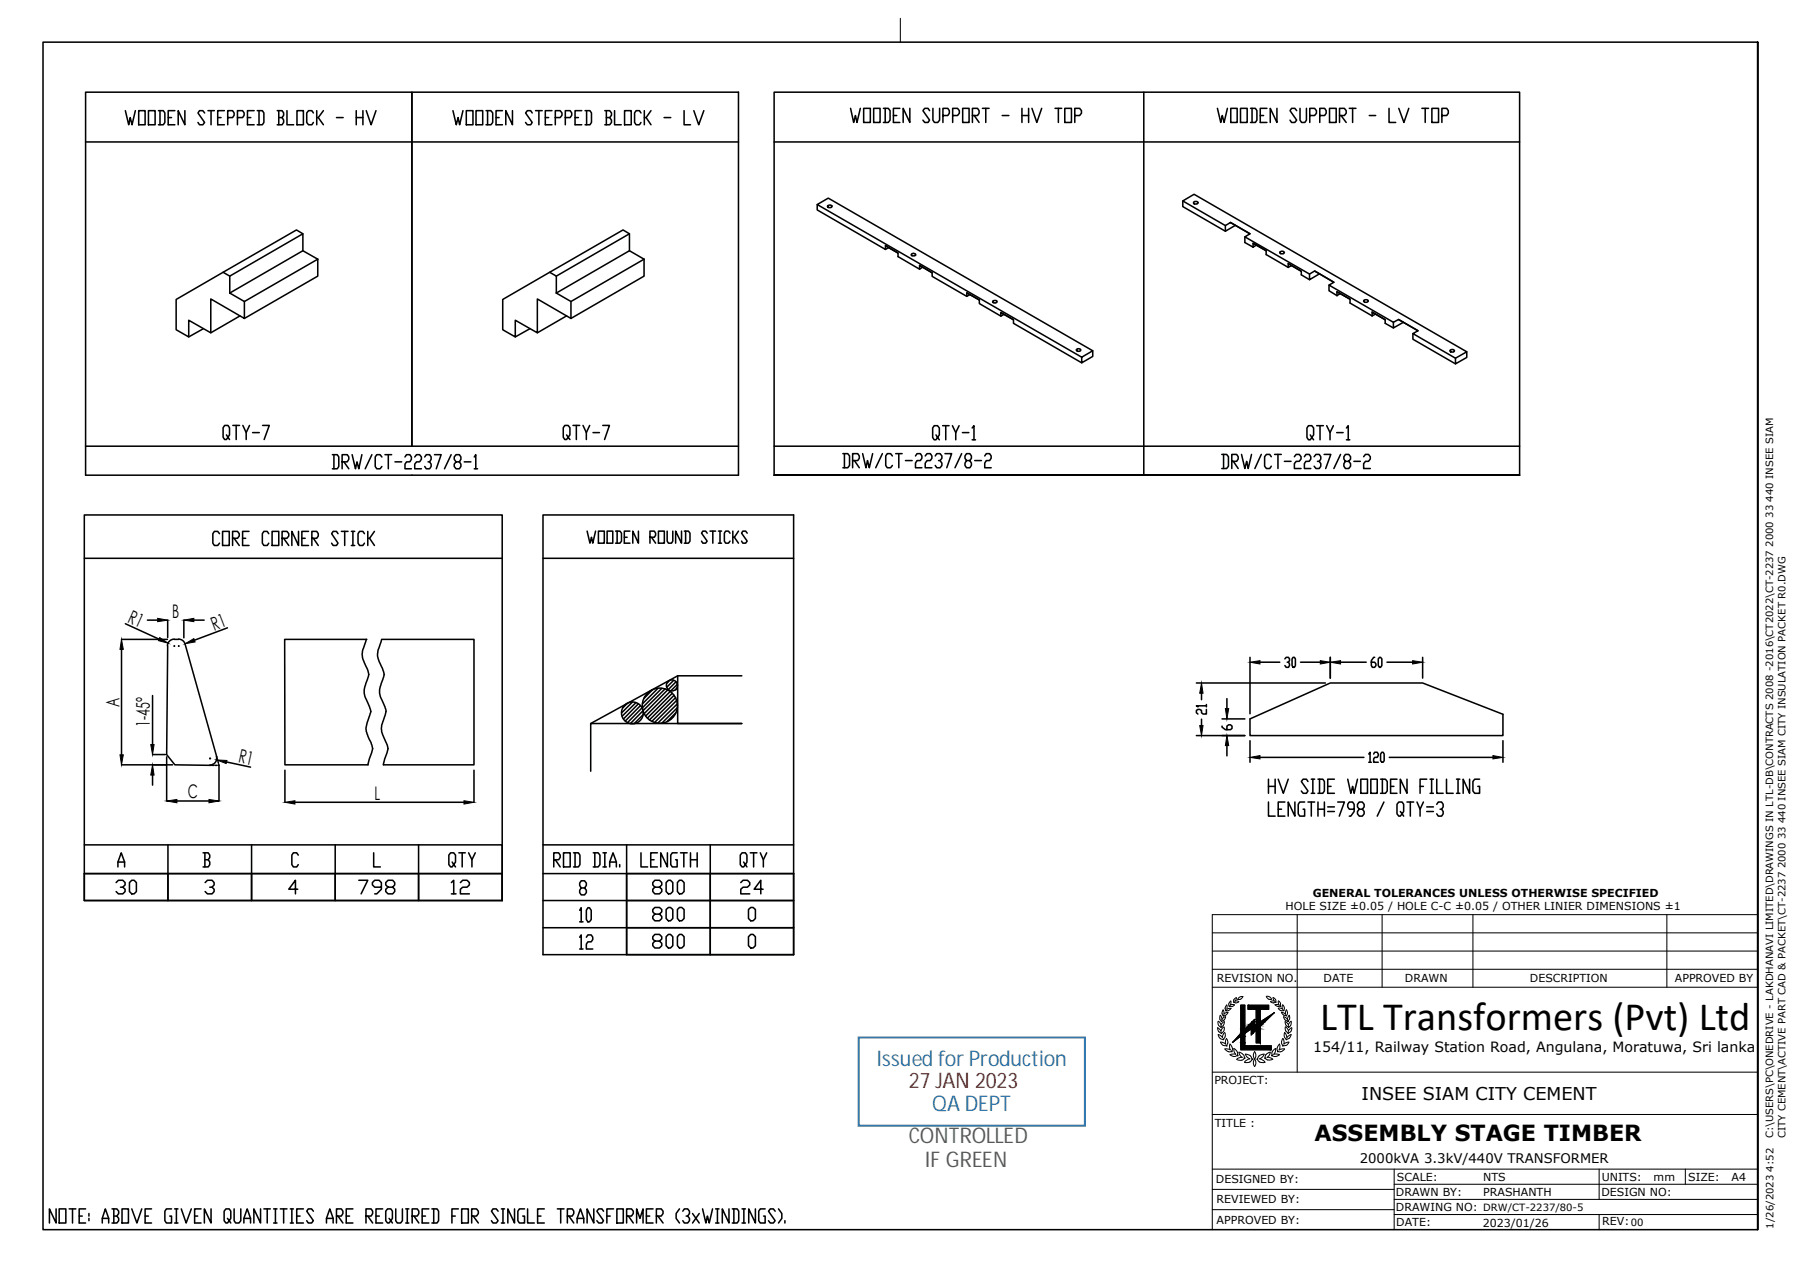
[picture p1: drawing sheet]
<svg xmlns="http://www.w3.org/2000/svg" width="297mm" height="210mm" viewBox="0 0 297 210" stroke-linecap="round" stroke-linejoin="round" font-family="sans-serif">
<!-- layer: 0 -->
<g fill="none" stroke="#000" stroke-width=".25">
<path d="M14.1 15.2h53.9v58.4v-58.4h53.9v63.2h-107.8zM20.7 18.3l.5 2.3 .3-1.2 .3 1.2 .5-2.3M22.9 18.3h1v2.3h-1zM24.5 18.3h1.1v2.3h-1.1zM26.1 18.3h.9l.2 .3v1.6l-.2 .4h-.9M26.4 18.3v2.3M27.8 19.4h.5M28.9 18.3h-1.1v2.3h1.1M30.5 18.3v2.3l-1.1-2.3v2.3M33.8 18.6l-.3-.3h-.6l-.2 .3 1.1 1.6-.3 .4h-.6l-.2-.4M34.3 18.3h1.1M34.8 18.3v2.3"/>
<path d="M35.9 19.4h.6M37 18.3h-1.1v2.3h1.1M37.6 19.4h.8l.2-.4v-.4l-.2-.3h-.8v2.3M39.2 19.4h.8l.3-.4v-.4l-.3-.3h-.8v2.3M40.8 19.4h.6M41.9 18.3h-1.1v2.3h1.1M42.4 18.3h.9l.2 .3v1.6l-.2 .4h-.9M42.7 18.3v2.3M45.7 18.3h.9l.2 .3v.4l-.2 .4M46 19.4h.6l.2 .4v.4l-.2 .4h-.9M46 18.3v2.3M47.4 18.3v2.3h1.1"/>
<path d="M49 18.3h1.1v2.3h-1.1zM51.7 18.6l-.2-.3h-.6l-.3 .3v1.6l.3 .4h.6l.2-.4M52.3 18.3v2.3M52.5 19.4l.9 1.2M53.4 18.3l-.9 1.1h-.2M55.5 19.4h1.1M58.8 19.4h1.1M58.8 18.3v2.3M59.9 18.3v2.3M60.4 18.3l.8 2.3 .8-2.3M74.7 18.3l.6 2.3 .3-1.2 .2 1.2 .6-2.3M76.9 18.3h1.1v2.3h-1.1z"/>
<path d="M78.6 18.3h1.1v2.3h-1.1zM80.2 18.3h.8l.3 .3v1.6l-.3 .4h-.8M80.5 18.3v2.3M81.9 19.4h.5M82.9 18.3h-1v2.3h1M84.6 18.3v2.3l-1.1-2.3v2.3M87.8 18.6l-.2-.3h-.6l-.3 .3 1.1 1.6-.2 .4h-.6l-.3-.4M88.4 18.3h1.1M88.9 18.3v2.3M90 19.4h.5M91.1 18.3h-1.1v2.3h1.1M91.6 19.4h.8l.3-.4v-.4l-.3-.3h-.8v2.3"/>
<path d="M93.3 19.4h.8l.2-.4v-.4l-.2-.3h-.8v2.3M94.9 19.4h.5M96 18.3h-1.1v2.3h1.1M96.5 18.3h.9l.2 .3v1.6l-.2 .4h-.9M96.8 18.3v2.3M99.8 18.3h.8l.3 .3v.4l-.3 .4M100.1 19.4h.5l.3 .4v.4l-.3 .4h-.8M100.1 18.3v2.3M101.4 18.3v2.3h1.1M103.1 18.3h1.1v2.3h-1.1zM105.8 18.6l-.3-.3h-.5l-.3 .3v1.6l.3 .4h.5l.3-.4M106.3 18.3v2.3"/>
<path d="M106.6 19.4l.8 1.2M107.4 18.3l-.8 1.1h-.3M109.6 19.4h1.1M112.9 18.3v2.3h1M114.5 18.3l.8 2.3 .8-2.3M140.4 17.9l.5 2.3 .3-1.1 .2 1.1 .6-2.3M142.5 17.9h1.1v2.3h-1.1zM144.2 17.9h1v2.3h-1zM145.8 17.9h.8l.3 .4v1.5l-.3 .4h-.8M146.1 17.9v2.3M147.4 19.1h.6M148.5 17.9h-1.1v2.3h1.1"/>
<path d="M150.1 17.9v2.3l-1.1-2.3v2.3M153.4 18.3l-.3-.4h-.5l-.3 .4 1.1 1.5-.3 .4h-.5l-.3-.4M154 17.9v1.9l.2 .4h.6l.3-.4v-1.9M155.6 19.1h.8l.3-.4v-.4l-.3-.4h-.8v2.3M157.2 19.1h.8l.3-.4v-.4l-.3-.4h-.8v2.3M158.9 17.9h1v2.3h-1zM160.5 19.1h.8l.3-.4v-.4l-.3-.4h-.8v2.3M160.8 19.1l.8 1.1M162.1 17.9h1.1M162.7 17.9v2.3M165.4 19.1h1.1M168.6 19.1h1.1"/>
<path d="M168.6 17.9v2.3M169.7 17.9v2.3M170.3 17.9l.8 2.3 .8-2.3M174.1 17.9h1.1M174.7 17.9v2.3M175.7 17.9h1.1v2.3h-1.1zM177.4 19.1h.8l.3-.4v-.4l-.3-.4h-.8v2.3M188.8 15.2v63.2M200.9 17.9l.6 2.3 .2-1.1 .3 1.1 .6-2.3M203.1 17.9h1.1v2.3h-1.1zM204.7 17.9h1.1v2.3h-1.1zM206.4 17.9h.8l.2 .4v1.5l-.2 .4h-.8"/>
<path d="M206.6 17.9v2.3M208 19.1h.5M209.1 17.9h-1.1v2.3h1.1M210.7 17.9v2.3l-1.1-2.3v2.3M214 18.3l-.3-.4h-.6l-.2 .4 1.1 1.5-.3 .4h-.6l-.2-.4M214.5 17.9v1.9l.3 .4h.5l.3-.4v-1.9M216.1 19.1h.8l.3-.4v-.4l-.3-.4h-.8v2.3M217.8 19.1h.8l.2-.4v-.4l-.2-.4h-.8v2.3M219.4 17.9h1.1v2.3h-1.1zM221.1 19.1h.8l.3-.4v-.4l-.3-.4h-.8v2.3M221.3 19.1l.9 1.1M222.7 17.9h1.1"/>
<path d="M223.2 17.9v2.3M226 19.1h1M229.2 17.9v2.3h1.1M230.8 17.9l.9 2.3 .8-2.3M234.6 17.9h1.1M235.2 17.9v2.3M236.3 17.9h1.1v2.3h-1.1zM237.9 19.1h.8l.3-.4v-.4l-.3-.4h-.8v2.3M14.1 23.4h107.8M50 38.6l-12.1 7M103.9 38.6l-12.1 7M127.7 23.4h123.1"/>
<path d="M134.9 33.8l1.8-1.1 43.6 25.2-1.8 1zM134.9 33.8v.8l11.2 6.6v-.7l2.1 1.3v.5l3.6 2.1v-.6l2 1.2v.6l5.7 3.3v-.6l2.1 1.2v.6l3.6 2.1v-.6l2 1.2v.6l11.3 6.5M136.6 33.9a.41 .41 0 0 1 .7 .2 .36 .36 0 0 1-.5 .2 .36 .36 0 0 1-.2-.4zM195.2 33.2l1.8-1.1 45 26-1.8 1-7-4.1 .8-.4-3.2-1.9-.9 .5-10.6-6.2 .8-.4-3.2-1.9-.8 .5-10.7-6.1 .9-.5-3.2-1.9-.9 .5zM195.2 33.2v.9l7 4.1M197 33.4a.41 .41 0 0 1 .4-.2 .41 .41 0 0 1 .3 .3 .4 .4 0 0 1-.4 .2 .4 .4 0 0 1-.3-.3zM203.1 36.7l3.2 1.9M203.9 37.2l-1.7 1v-1M205.4 39.1v.9l1.4 .8M29.1 49.4l7.7-4.5 1.1 .7v2.8l2.4 1.4v2.7l-5.5-3.2v5.6l-3.7-2.1v2.8l-2-1.2zM33.6 54.2l-2.5 1.4M39.6 52.1l-4.8 2.8"/>
<path d="M50 41.4v-2.8l-1.1-.7-12.1 7M52.4 42.8l-2.4-1.4-12.1 7M52.4 42.8v2.8l-12.1 6.9M52.4 42.8l-12.1 7M83 49.4l7.7-4.5 1.1 .7v2.8l2.4 1.4v2.7l-5.5-3.2v5.6l-3.7-2.1v2.8l-2-1.2zM87.4 54.2l-2.4 1.4M93.5 52.1l-4.8 2.8M103.9 41.4v-2.8l-1.1-.7-12.1 7M106.3 42.8l-2.4-1.4-12.1 7M106.3 42.8v2.8l-12.1 6.9M106.3 42.8l-12.1 7M146.1 40.5l2.1 1.3"/>
<path d="M146.6 40.9l-.5 .3M150.4 42a.37 .37 0 0 1 .4-.2 .37 .37 0 0 1 .3 .3 .4 .4 0 0 1-.7-.1zM151.8 43.8l2 1.2M152.3 44.1l-.5 .3M159.5 48.3l2.1 1.2M160 48.6l-.5 .3M163.8 49.7a.42 .42 0 0 1 .7 .1 .46 .46 0 0 1-.7 0zM165.2 51.6l2 1.2M165.7 51.9l-.5 .3M177.7 57.6a.41 .41 0 0 1 .6 .2 .36 .36 0 0 1-.4 .2 .36 .36 0 0 1-.2-.4zM180.3 57.9v.9l-1.8 1.1v-1M206.8 40.8v-.7l2.1 1.3v.6l3.7 2.1"/>
<path d="M206.8 40.1l2.1 1.3M207.3 40.4l-.5 .4M211.2 41.5h.6a.25 .25 0 0 1 0 .4 .25 .25 0 0 1-.3 0l-.3-.2zM212.6 44.1v-.6l2.1 1.3v.6l1.4 .8M212.6 43.5l2.1 1.3M213.1 43.8l-.5 .3M216.9 44.7l3.2 1.9M217.7 45.2l-1.6 1v-1M219.3 47v1l1.3 .8M220.6 48.8v-.7l2.2 1.3v.6l3.6 2.1M220.6 48.1l2.2 1.3M221.2 48.4l-.6 .4"/>
<path d="M225.1 49.5a.38 .38 0 0 1 .4-.1 .38 .38 0 0 1 .2 .4 .37 .37 0 0 1-.4 .1 .37 .37 0 0 1-.2-.4zM226.4 52.1v-.6l2.2 1.3v.6l1.3 .7M226.4 51.5l2.2 1.3M227 51.8l-.6 .3M229.9 53.2v.9l1.7-.9M230.8 52.7l3.2 1.9M233.2 55v1l7 4M239.3 57.8a.37 .37 0 0 1 .4-.1 .37 .37 0 0 1 .3 .3l-.5 .1-.2-.1zM242 58.1v.9l-1.8 1v-.9M14.1 73.6h107.8M37.4 71.8l.2 .4-.2 .3h-.3l-.3-.3v-1.6l.3-.4h.5l.3 .4v1.2l-.3 .4 .3 .3M38.4 70.2h1.1"/>
<path d="M39 70.2v2.3M40.1 70.2l.5 1.2v1.1M41.2 70.2l-.6 1.2M41.7 71.4h1.1M43.3 70.2h1.1l-.8 2.3M54.8 75h.9l.2 .4v1.6l-.2 .4h-.9M55.1 75v2.4M56.5 76.2h.8l.3-.4v-.4l-.3-.4h-.8v2.4M56.8 76.2l.8 1.2M58.1 75l.6 2.4 .2-1.2 .3 1.2 .5-2.4M61.4 75l-1.1 2.4M63 75.4l-.3-.4h-.5l-.3 .4v1.6l.3 .4h.5l.3-.4"/>
<path d="M63.5 75h1.1M64.1 75v2.4M65.2 76.2h1.1M66.8 75.4l.3-.4h.5l.3 .4v.4l-.3 .4h-.5l-.3 .4v.8h1.1M68.4 75.4l.3-.4h.5l.3 .4v.4l-.3 .4h-.5l-.3 .4v.8h1.1M70.1 75.4l.2-.4h.6l.2 .4v.4l-.2 .4h-.3M70.9 76.2l.2 .4v.4l-.2 .4h-.6l-.2-.4M71.7 75h1.1l-.8 2.4M74.5 75l-1.2 2.4M75.3 76.2l-.3-.4v-.4l.3-.4h.5l.3 .4v.4l-.3 .4h-.5l-.3 .4v.4l.3 .4h.5l.3-.4v-.4l-.3-.4M76.6 76.2h1.1M78.3 75.4l.2-.4v2.4"/>
<path d="M78.3 77.4h.5M93.5 71.8l.3 .4-.3 .3h-.3l-.3-.3v-1.6l.3-.4h.6l.3 .4v1.2l-.3 .4 .3 .3M94.6 70.2h1.1M95.1 70.2v2.3M96.2 70.2l.6 1.2v1.1M97.3 70.2l-.5 1.2M97.9 71.4h1M99.5 70.2h1.1l-.8 2.3M127.7 73.6h123.1M127.7 78.4h123.1zM127.7 78.4v-63.2h123.1v63.2M139.1 74.9h.8l.3 .3v1.6l-.3 .4h-.8"/>
<path d="M139.3 74.9v2.3M140.7 76h.8l.3-.4v-.4l-.3-.3h-.8v2.3M141 76l.8 1.2M142.4 74.9l.5 2.3 .3-1.2 .3 1.2 .5-2.3M145.6 74.9l-1.1 2.3M147.3 75.2l-.3-.3h-.6l-.2 .3v1.6l.2 .4h.6l.3-.4M147.8 74.9h1.1M148.3 74.9v2.3M149.4 76h1.1M151.1 75.2l.2-.3h.6l.2 .3v.4l-.2 .4h-.6l-.2 .4v.8h1M152.7 75.2l.3-.3h.5l.3 .3v.4l-.3 .4h-.5l-.3 .4v.8h1.1M154.3 75.2l.3-.3h.5l.3 .3v.4l-.3 .4h-.2"/>
<path d="M154.5 71.8l.2 .4-.2 .4h-.3l-.3-.4v-1.6l.3-.4h.5l.3 .4v1.2l-.3 .4 .3 .4M155.1 76l.3 .4v.4l-.3 .4h-.5l-.3-.4M155.6 70.2h1M155.9 74.9h1.1l-.8 2.3M156.1 70.2v2.4M157.2 70.2l.5 1.2v1.2M158.3 70.2l-.6 1.2M158.7 74.9l-1.1 2.3M158.8 71.4h1.1M159.5 76l-.3-.4v-.4l.3-.3h.5l.3 .3v.4l-.3 .4h-.5l-.3 .4v.4l.3 .4h.5l.3-.4v-.4l-.3-.4M160.4 70.6l.3-.4v2.4M160.4 72.6h.6"/>
<path d="M160.9 76h1.1M162.5 75.2l.3-.3h.5l.3 .3v.4l-.3 .4h-.5l-.3 .4v.8h1.1M201.6 75h.8l.3 .4v1.5l-.3 .4h-.8M201.9 75v2.3M203.3 76.1h.8l.2-.4v-.3l-.2-.4h-.8v2.3M203.5 76.1l.8 1.2M204.9 75l.5 2.3 .3-1.2 .3 1.2 .5-2.3M208.1 75l-1 2.3M209.8 75.4l-.3-.4h-.5l-.3 .4v1.5l.3 .4h.5l.3-.4M210.3 75h1.1M210.9 75v2.3M211.9 76.1h1.1"/>
<path d="M213.6 75.4l.3-.4h.5l.3 .4v.3l-.3 .4h-.5l-.3 .4v.8h1.1M215.3 75.4l.2-.4h.6l.2 .4v.3l-.2 .4h-.6l-.2 .4v.8h1M216.2 71.8l.3 .4-.3 .4h-.3l-.2-.4v-1.6l.2-.4h.6l.3 .4v1.2l-.3 .4 .3 .4M216.9 75.4l.3-.4h.5l.3 .4v.3l-.3 .4h-.3M217.3 70.2h1.1M217.7 76.1l.3 .4v.4l-.3 .4h-.5l-.3-.4M217.8 70.2v2.4M218.5 75h1.1l-.8 2.3M218.9 70.2l.6 1.2v1.2M220 70.2l-.5 1.2M220.6 71.4h1M221.2 75l-1.1 2.3"/>
<path d="M222 76.1l-.2-.4v-.3l.2-.4h.6l.3 .4v.3l-.3 .4h-.6l-.2 .4v.4l.2 .4h.6l.3-.4v-.4l-.3-.4M222.2 70.6l.3-.4v2.4M222.2 72.6h.5M223.4 76.1h1.1M225 75.4l.3-.4h.5l.3 .4v.3l-.3 .4h-.5l-.3 .4v.8h1.1M13.9 85h69v63.6h-69zM13.9 92.1h69M36.2 88.1l-.3-.4h-.5l-.3 .4v1.5l.3 .4h.5l.3-.4M36.7 87.7h1.1v2.3h-1.1zM38.4 88.8h.8l.3-.4v-.3l-.3-.4h-.8v2.3M38.6 88.8l.9 1.2M40 88.8h.5"/>
<path d="M41.1 87.7h-1.1v2.3h1.1M44.4 88.1l-.3-.4h-.6l-.2 .4v1.5l.2 .4h.6l.3-.4M44.9 87.7h1.1v2.3h-1.1zM46.6 88.8h.8l.3-.4v-.3l-.3-.4h-.8v2.3M46.8 88.8l.9 1.2M49.3 87.7v2.3l-1.1-2.3v2.3M49.8 88.8h.6M50.9 87.7h-1.1v2.3h1.1M51.5 88.8h.8l.2-.4v-.3l-.2-.4h-.8v2.3M51.7 88.8l.8 1.2M55.8 88.1l-.3-.4h-.5l-.3 .4 1.1 1.5-.3 .4h-.5l-.3-.4M56.3 87.7h1.1"/>
<path d="M56.9 87.7v2.3M58 90h.5M58 87.7h.5M58.2 87.7v2.3M60.1 88.1l-.2-.4h-.6l-.2 .4v1.5l.2 .4h.6l.2-.4M60.7 87.7v2.3M61 88.8l.8 1.2M61.8 87.7l-.8 1.1h-.3M89.6 85h41.4v72.5h-41.4zM89.6 92.1h41.4M96.9 87.6l.5 2 .2-.9 .2 .9 .5-2M98.7 87.6h1v2h-1z"/>
<path d="M100.2 87.6h.9v2h-.9zM101.6 87.6h.7l.3 .4v1.3l-.3 .3h-.7M101.8 87.6v2M103 88.7h.5M104 87.6h-1v2h1M105.4 87.6v2l-1-2v2M107.3 88.7h.7l.2-.4v-.3l-.2-.4h-.7v2M107.5 88.7l.7 .9M108.7 87.6h.9v2h-.9zM110.1 87.6v1.7l.2 .3h.5l.2-.3v-1.7M112.5 87.6v2l-1-2v2M112.9 87.6h.7l.3 .4v1.3l-.3 .3h-.7"/>
<path d="M113.1 87.6v2M116.7 88l-.3-.4h-.4l-.2 .4 .9 1.3-.3 .3h-.4l-.2-.3M117.2 87.6h.9M117.6 87.6v2M118.6 89.6h.5M118.6 87.6h.5M118.8 87.6v2M120.5 88l-.3-.4h-.5l-.2 .4v1.3l.2 .3h.5l.3-.3M120.9 87.6v2M121.2 88.7l.7 .9M121.9 87.6l-.7 1.1h-.3M123.3 88l-.3-.4h-.4l-.2 .4 .9 1.3-.3 .3h-.4l-.2-.3"/>
<path d="M20.1 105.5h7.5M20.1 107.2v17.4M20.7 102.9l5.5 2.6M24.3 102.3h1.7M25.2 114.8v8.1M27.7 106.6l-.2 17.9 1.4 1.7 6 .1M27.7 102.3v2.9M28.7 106.6h.1M28.8 105.5a1.12 1.12 0 0 0-1.2 1.1M28.8 105.5h.7M28.8 106.6v.1M29.4 106.6h.1"/>
<path d="M29.5 105.5a1.12 1.12 0 0 1 1.1 .8M29.5 106.6v.1M30.3 102.3v3M30.6 106.3l5.2 18.7M32 102.3h1.7M37.5 103.6l-5.4 2M60.5 105.5l-.3 .7a3.8 3.8 0 0 0 .3 4 1.97 1.97 0 0 1 .1 1.9l-.3 .9a2.92 2.92 0 0 0 .3 2.9l.2 .4a1.87 1.87 0 0 1 .1 1.9l-.2 .8a3.4 3.4 0 0 0 .5 3.4v.2a2.2 2.2 0 0 1-.1 2.3l-.4 1.3h-13.7v-20.7h13.5M63 105.5l-.2 .7a3.4 3.4 0 0 0 .1 3.7l.2 .3a1.97 1.97 0 0 1 .1 1.9l-.3 .9a2.92 2.92 0 0 0 .3 2.9l.2 .4a1.87 1.87 0 0 1 .1 1.9l-.3 .8a3.6 3.6 0 0 0 .5 3.4 2.06 2.06 0 0 1 0 2.2l-.4 1.6h14.9v-20.7h-15.1M103.5 116.1l-.7 .7M104.4 115.8l-1.8 1.8M104.9 116l-2.2 2.2M105.4 116.1l-2.5 2.5"/>
<path d="M105.7 116.4l-2.5 2.6M105.9 116.8l-2.3 2.4M106.2 117.9l-1.5 1.5M107.7 113.8l-1.4 1.4M108.6 113.6l-2.6 2.5M109.2 113.6l-3.2 3.2M109.8 113.7l-5.8 5.7M110.2 113.8l-3.9 3.9M110.4 112.4l-.3 .3M110.6 114.1l-4.1 4.1M110.9 114.4l-4.1 4.1M111.2 112.3l-1.1 1.1"/>
<path d="M111.2 114.7l-4 4.1M111.5 115.1l-3.9 3.9M111.5 117.6l-1.4 1.5M111.6 112.5l-1.3 1.3M111.6 113.7l-.1 .1M111.7 115.6l-3.7 3.6M111.8 112.9l-1.1 1.1M111.8 116.1l-3.2 3.2M111.8 116.8l-2.6 2.6M111.8 111.5v7.9h10.6h-24.9v7.9M111.8 111.5h10.6M111.8 111.5l-14.3 7.9"/>
<path d="M197.4 112.7h21.3M198.3 114.4v1.1M198.3 118.7v1M199.1 117.1v.7h-.6l-.2-.2v-.4l-.3-.1h-.3l-.3 .1v.4l.3 .2M199.1 116.5h-1.7l.3 .1M199.1 116.3v.3M201.7 119.8v.2l.5 .4h.9l.2-.2v-.4l-.2-.2h-.3l-.3 .2v.6M201.7 118.6h3.7M202.5 115.3v1.6M206.3 118.6l13.2-5.9h15.3l13.2 5.2v3.5h-41.7zM206.3 108.5v9.3M207.9 109.3h3.3"/>
<path d="M212 108.7l.2-.2h.4l.2 .2v.3l-.2 .3h-.2M212.6 109.3l.2 .3-.2 .5h-.4l-.2-.3M213.4 108.5h.2l.2 .2v1.1l-.2 .3h-.2l-.2-.3v-1.1zM214.6 109.3h3.3M219.5 108.5v3.4M221.2 109.3h4.3M226.9 108.5h-.2l-.4 .5v.8l.2 .3h.4l.2-.3v-.2l-.2-.3h-.6M227.7 108.5h.1l.2 .2v1.1l-.2 .3h-.1l-.3-.3v-1.1zM228.9 109.3h4.2M234.8 108.5v3.4M13.9 139.4h69v9.2M20.1 126.2h8.4"/>
<path d="M25.2 124.5h2.1M25.2 127.9v1.7M27.5 124.9v7.3M27.7 139.4v9.2M29.2 132.2h5.3M34.6 125.2h.1M34.7 125.1v.1M35 126.3h.3M35.5 126.3h.3M35.7 124.8a1.12 1.12 0 0 1-1.1 1.5M35.8 125.2l.1 .3M36 125.7l.1 .3"/>
<path d="M36.1 126.1v.2h-.1M36.1 126.3v5.9M37.4 125.7l3.9 .9M41.5 139.4v9.2M47 127.1v5.3M48.7 132.4h27.9M55.3 139.4v9.2M69.1 139.4v9.2M78.2 127.1v5.3M89.6 139.4h41.4M103.4 139.4v18.1M117.2 139.4v18.1"/>
<path d="M197.4 121.4h8M202.5 123v1.7M206.3 122.2v3.6M207.9 125h17.2M209.3 132.3v2.4h1.1M209.3 128.6v2.3M209.3 129.8h1.1M210.4 128.6v2.3M210.9 128.6l.9 2.3 .8-2.3M210.9 133.5h.6M212 132.3h-1.1v2.4h1.1M213.7 132.3v2.4l-1.1-2.4v2.4"/>
<path d="M215.3 132.3h-.8l-.3 .4v1.6l.3 .4h.8v-1.2h-.3M215.8 129l-.2-.4h-.6l-.3 .4 1.1 1.5-.2 .4h-.6l-.3-.4M215.8 132.3h1.1M216.4 128.6h.5M216.4 130.9h.5M216.4 132.3v2.4M216.6 128.6v2.3M217.5 128.6h.8l.3 .4v1.5l-.3 .4h-.8M217.5 133.5h1.1M217.5 132.3v2.4M217.7 128.6v2.3M218.6 132.3v2.4"/>
<path d="M219.1 129.8h.6M219.1 133.2h1.1M219.1 133.9h1.1M220.2 128.6h-1.1v2.3h1.1M220.8 132.3h1.1l-.9 2.4M222.4 128.6l.5 2.3 .3-1.1 .3 1.1 .5-2.3M223.5 133.5h-.8l-.3-.3v-.5l.3-.4h.5l.3 .4v1.2l-.6 .8h-.2M224.3 133.5l-.3-.3v-.5l.3-.4h.5l.3 .4v.5l-.3 .3h-.5l-.3 .4v.4l.3 .4h.5l.3-.4v-.4l-.3-.4M224.6 128.6h1.1v2.3h-1.1zM225.9 124.4l.2-.3v1.7M225.9 125.8h.4M226.2 128.6h1.1v2.3h-1.1z"/>
<path d="M226.7 124.4l.2-.3h.4l.1 .3-.1 .6h-.4l-.2 .2v.6h.7M227.8 128.6h.8l.3 .4v1.5l-.3 .4h-.8M228 124.1h.2l.2 .3v1.1l-.2 .3h-.2l-.2-.3v-1.1zM228.1 128.6v2.3M228.4 132.3l-1.1 2.4M229.3 125h17.1M229.5 129.8h.5M230.5 128.6h-1v2.3h1M231.1 133.9l.3 .4-.3 .4h-.3l-.3-.4v-1.6l.3-.4h.6l.2 .4v1.2l-.2 .4 .2 .4M232.2 128.6v2.3l-1.1-2.3v2.3M232.2 132.3h1.1M232.7 132.3v2.4"/>
<path d="M233.8 132.3l.5 1.2v1.2M234.3 129.8h.6M234.9 132.3l-.6 1.2M235.4 128.6h-1.1v2.3M235.4 133.2h1.1M235.4 133.9h1.1M236 128.6h.5M236 130.9h.5M236.2 128.6v2.3M237.1 128.6v2.3h1.1M237.1 132.7l.2-.4h.6l.3 .4v.5l-.3 .3h-.3M237.9 133.5l.3 .4v.4l-.3 .4h-.6l-.2-.4"/>
<path d="M238.7 128.6v2.3h1.1M240.4 128.6h.5M240.4 130.9h.5M240.6 128.6v2.3M242.5 128.6v2.3l-1-2.3v2.3M244.2 128.6h-.8l-.3 .4v1.5l.3 .4h.8v-1.1h-.3M248 122.2v3.6M13.9 144.2h69v4.4h-69zM19.2 145.6l.3-.3h.8l.3 .3v.4l-.3 .4h-.4M19.5 143.1v-.8l.5-1.6 .6 1.6v.8M19.5 142.3h1.1M20.3 146.4l.3 .3v.4l-.3 .4h-.8l-.3-.4"/>
<path d="M21.7 145.3h.4l.4 .3v1.5l-.4 .4h-.4l-.3-.4v-1.5zM33.5 140.7h.9l.2 .4v.4l-.2 .4M33.8 141.9h.6l.2 .4v.4l-.2 .4h-.9M33.8 140.7v2.4M33.9 145.6l.3-.3h.8l.3 .3v.4l-.3 .4h-.4M35 146.4l.3 .3v.4l-.3 .4h-.8l-.3-.4M49.1 146.7h-1.4l1.1-1.4v2.2M49.2 141.1l-.2-.4h-.6l-.2 .4v1.6l.2 .4h.6l.2-.4M59.2 145.3h1.5l-1.1 2.2M61.7 140.7v2.4h1.1M62.9 146.4h-1.1l-.3-.4v-.4l.3-.3h.8l.3 .3v1.1l-.7 .8h-.4M64 146.4l-.3-.4v-.4l.3-.3h.8l.3 .3v.4l-.3 .4h-.8l-.3 .3v.4l.3 .4h.8l.3-.4v-.4l-.3-.3"/>
<path d="M74.5 145.6l.4-.3v2.2M74.5 147.5h.8M74.6 142.3l.3 .4-.3 .4h-.2l-.3-.4v-1.6l.3-.4h.5l.3 .4v1.2l-.3 .4 .3 .4M75.7 140.7h1.1M76 145.6l.4-.3h.7l.4 .3v.4l-.4 .4h-.7l-.4 .3v.8h1.5M76.3 140.7v2.4M77.3 140.7l.6 1.2v1.2M78.4 140.7l-.5 1.2M89.6 144.2h41.4M89.6 153.1h41.4M89.6 148.6h41.4M91.4 141.9h.8l.2-.4v-.4l-.2-.4h-.8v2.4"/>
<path d="M91.6 141.9l.8 1.2M93 140.7h1.1v2.4h-1.1zM94.6 140.7h.8l.3 .4v1.6l-.3 .4h-.8M94.9 140.7v2.4M95.7 154.7l.2-.4v2.3M95.7 150.2l.2-.4v2.3M95.7 156.6h.5M95.7 152.1h.5M95.9 146.5l-.2-.4v-.4l.2-.4h.6l.3 .4v.4l-.3 .4h-.6l-.2 .4v.4l.2 .4h.6l.3-.4v-.4l-.3-.4M96.8 154.7l.2-.4h.6l.2 .4v.3l-.2 .4h-.6l-.2 .4v.8h1M97 149.8h.3l.3 .4v1.5l-.3 .4h-.3l-.2-.4v-1.5zM97.9 140.7h.8l.3 .4v1.6l-.3 .4h-.8"/>
<path d="M98.2 140.7v2.4M99.5 140.7h.6M99.5 143.1h.6M99.8 140.7v2.4M100.6 143.1v-.8l.6-1.6 .5 1.6v.8M100.6 142.3h1.1M102.3 142.7v.4M103.4 144.2v13.3h27.6M105.8 140.7v2.4h1.1M107.4 141.9h.5M108.1 146.4l-.4-.4v-.4l.4-.3h.7l.4 .3v.4l-.4 .4h-.7l-.4 .3v.4l.4 .4h.7l.4-.4v-.4l-.4-.3M108.1 150.8l-.4-.3v-.4l.4-.4h.7l.4 .4v.4l-.4 .3h-.7l-.4 .4v.4l.4 .3h.7l.4-.3v-.4l-.4-.4"/>
<path d="M108.1 155.3l-.4-.3v-.4l.4-.4h.7l.4 .4v.4l-.4 .3h-.7l-.4 .4v.4l.4 .3h.7l.4-.3v-.4l-.4-.4M108.5 140.7h-1.1v2.4h1.1M109.9 150.1l.4-.4h.3l.4 .4v1.5l-.4 .3h-.3l-.4-.3zM110.1 140.7v2.4l-1.1-2.4v2.4M110.3 145.3h.3l.4 .3v1.5l-.4 .4h-.3l-.4-.4v-1.5zM110.3 154.2h.3l.4 .4v1.5l-.4 .3h-.3l-.4-.3v-1.5zM111.7 140.7h-.8l-.2 .4v1.6l.2 .4h.8v-1.2h-.2M111.8 150.1l.3-.4h.4l.4 .4v1.5l-.4 .3h-.4l-.3-.3zM112.1 145.3h.4l.4 .3v1.5l-.4 .4h-.4l-.3-.4v-1.5zM112.1 154.2h.4l.4 .4v1.5l-.4 .3h-.4l-.3-.3v-1.5zM112.3 140.7h1.1M112.8 140.7v2.4"/>
<path d="M113.9 141.9h1.1M113.9 140.7v2.4M115 140.7v2.4M122.2 145.6l.4-.3h.7l.4 .3v.4l-.4 .4h-.7l-.4 .3v.8h1.5M122.7 142.3l.3 .4-.3 .4h-.2l-.3-.4v-1.6l.3-.4h.5l.3 .4v1.2l-.3 .4 .3 .4M123.5 150.1l.4-.4h.4l.4 .4v1.5l-.4 .3h-.4l-.4-.3zM123.5 154.6l.4-.4h.4l.4 .4v1.5l-.4 .3h-.4l-.4-.3zM123.8 140.7h1.1M124.4 140.7v2.4M125.5 140.7l.5 1.2v1.2M125.9 146.7h-1.5l1.1-1.4v2.2M126.5 140.7l-.5 1.2"/>
<path d="M9.3 199.5v2.3l-1.1-2.3v2.3M9.8 199.5h1.1v2.3h-1.1zM11.4 199.5h1.1M12 199.5v2.3M14.1 199.5h-1v2.3h1M18.5 199.5h.8l.3 .4v.4l-.3 .4M18.8 199.5v2.3M20.1 199.5h1.1v2.3h-1.1zM21.7 199.5l.9 2.3 .8-2.3M25 199.5h-1.1v2.3h1.1M28.3 199.5h-.8l-.3 .4v1.5l.3 .4h.8v-1.1h-.3M28.8 199.5h.6"/>
<path d="M29.1 199.5v2.3M29.9 199.5l.8 2.3 .9-2.3M33.2 199.5h-1.1v2.3h1.1M34.8 199.5v2.3l-1.1-2.3v2.3M38.6 199.5v1.9l.3 .4h.5l.3-.4v-1.9M43 199.5v2.3l-1.1-2.3v2.3M43.5 199.5h1.1M44.1 199.5v2.3M45.2 199.5h.5M45.5 199.5v2.3M46.3 199.5h1.1M46.8 199.5v2.3"/>
<path d="M47.9 199.5h.5M48.2 199.5v2.3M50.1 199.5h-1.1v2.3h1.1M51.7 199.9l-.3-.4h-.5l-.3 .4 1.1 1.5-.3 .4h-.5l-.3-.4M58.2 199.5h-1.1v2.3h1.1M63.1 199.5h-1.1v2.3h1.1M65.3 199.5v1.9l.3 .4h.5l.3-.4v-1.9M67 199.5h.5M67.2 199.5v2.3M70.8 199.5h-1.1v2.3h1.1M71.3 199.5h.8l.3 .4v1.5l-.3 .4h-.8M71.6 199.5v2.3"/>
<path d="M75.6 199.5h-1v2.3M76.2 199.5h1.1v2.3h-1.1zM82.2 199.9l-.3-.4h-.5l-.3 .4 1.1 1.5-.3 .4h-.5l-.3-.4M82.7 199.5h.6M83 199.5v2.3M84.9 199.5v2.3l-1.1-2.3v2.3M86.6 199.5h-.9l-.2 .4v1.5l.2 .4h.9v-1.1h-.3M87.1 199.5v2.3h1.1M89.8 199.5h-1.1v2.3h1.1M92 199.5h1.1M92.5 199.5v2.3M98 199.5v2.3l-1.1-2.3v2.3"/>
<path d="M99.6 199.9l-.3-.4h-.5l-.3 .4 1.1 1.5-.3 .4h-.5l-.3-.4M101.2 199.5h-1.1v2.3M101.8 199.5h1.1v2.3h-1.1zM107.8 199.5h-1.1v2.3h1.1M112.1 199.5l-.5 .8v.8l.5 .7M112.7 199.9l.2-.4h.6l.3 .4v.4l-.3 .4h-.3M115.9 199.5l.6 2.3 .2-1.1 .3 1.1 .6-2.3M118.1 199.5h.5M118.4 199.5v2.3M120.3 199.5v2.3l-1.1-2.3v2.3M120.8 199.5h.9l.2 .4v1.5l-.2 .4h-.9M121.1 199.5v2.3"/>
<path d="M122.5 199.5h.5M122.8 199.5v2.3M124.7 199.5v2.3l-1.1-2.3v2.3M126.3 199.5h-.8l-.3 .4v1.5l.3 .4h.8v-1.1h-.3M127.9 199.9l-.3-.4h-.5l-.3 .4 1.1 1.5-.3 .4h-.5l-.3-.4M128.5 199.5l.5 .8v.8l-.5 .7M13.1 200.7h.5M14.7 200.3v.4M14.7 201.1v.3M16.9 201.8v-.7l.5-1.6 .5 1.6v.7M16.9 201.1h1M18.8 200.7h.5l.3 .4v.3l-.3 .4h-.8"/>
<path d="M23.9 200.7h.6M28.8 201.8h.6M32.1 200.7h.5M37.5 201.1l.3 .3-.3 .4h-.2l-.3-.4v-1.5l.3-.4h.5l.3 .4v1.2l-.3 .3 .3 .4M40.2 201.8v-.7l.6-1.6 .5 1.6v.7M40.2 201.1h1.1M45.2 201.8h.5M47.9 201.8h.5M49 200.7h.5M53.9 201.8v-.7l.5-1.6 .6 1.6v.7M53.9 201.1h1.1M55.5 200.7h.8l.3-.4v-.4l-.3-.4h-.8v2.3"/>
<path d="M55.8 200.7l.8 1.1M57.1 200.7h.6M60.4 200.7h.8l.3-.4v-.4l-.3-.4h-.8v2.3M60.7 200.7l.8 1.1M62 200.7h.6M64.2 201.1l.3 .3-.3 .4h-.2l-.3-.4v-1.5l.3-.4h.5l.3 .4v1.2l-.3 .3 .3 .4M67 201.8h.5M68 200.7h.9l.2-.4v-.4l-.2-.4h-.9v2.3M68.3 200.7l.8 1.1M69.7 200.7h.5M74.6 200.7h.5M77.8 200.7h.8l.3-.4v-.4l-.3-.4h-.8v2.3"/>
<path d="M78.1 200.7l.8 1.1M82.7 201.8h.6M88.7 200.7h.6M93.6 200.7h.8l.3-.4v-.4l-.3-.4h-.8v2.3M93.9 200.7l.8 1.1M95.2 201.8v-.7l.6-1.6 .5 1.6v.7M95.2 201.1h1.1M100.1 200.7h.6M103.4 200.7h.8l.3-.4v-.4l-.3-.4h-.8v2.3M103.7 200.7l.8 1.1M105.1 201.8v-2.3l.5 1.6 .5-1.6v2.3M106.7 200.7h.5"/>
<path d="M108.3 200.7h.8l.3-.4v-.4l-.3-.4h-.8v2.3M108.6 200.7l.8 1.1M113.5 200.7l.3 .4v.3l-.3 .4h-.6l-.2-.4M114.3 200.3l1.1 1.5M115.4 200.3l-1.1 1.5M118.1 201.8h.5M122.5 201.8h.5M129.5 201.4v.4"/>
<circle cx="104.4" cy="117.6" r="1.8"/>
<circle cx="108.9" cy="116.5" r="2.9"/>
<circle cx="110.9" cy="113.1" r=".91"/>
</g>
<g fill="#000" stroke="#000" stroke-width=".17">
<path d="M20.1 105.5l.2 1.7h-.5zM26 102l1.7 .3-1.7 .3zM26.4 105.2l1.4 .9-1.7-.4zM30.3 102.3l1.7-.3v.6zM30.6 106.2l1.4-.8 .2 .5zM198 119.7h.5l-.2 1.7zM198.3 112.7l.2 1.7h-.5zM202.2 116.9h.6l-.3 1.7zM206.3 109.3l1.6-.3v.6zM217.9 109l1.6 .3-1.6 .3zM219.5 109.3l1.7-.3v.6zM233.1 109l1.7 .3-1.7 .3z"/>
<path d="M19.8 124.6h.5l-.2 1.6zM25.2 126.2l.2 1.7h-.5zM24.9 122.9h.5l-.2 1.6zM27.5 132.2l1.7-.3v.6zM34.5 131.9l1.6 .3-1.6 .3zM35.8 125.4l1.7 .1-.2 .5zM47 132.4l1.7-.3v.6zM76.6 132.1l1.6 .3-1.6 .3zM202.5 121.4l.3 1.6h-.6zM206.3 125l1.6-.3v.5zM246.4 124.7l1.6 .3-1.6 .2z"/>
</g>
<!-- layer: P -->
<g fill="none" stroke="#000" stroke-width=".17">
<path d="M148.6 3v4M200.1 159.9h90M200.1 156.9h90M200.1 153.9h90M214.1 150.9v26M228.1 150.9v12M243.1 150.9v12M275.1 150.9v12M290.1 150.9h-90v52M200.1 176.9h90M200.1 162.9h90M200.9 169.6l.2 .7"/>
<path d="M201 168.5l.1 .7M201.1 168.5l.4 .7M201.1 169.2l.4 .4v-.1M201.2 170.3l.3 .1M201.3 168.2l.2 .3M201.3 168.2l.1-.7 .3 .7M201.4 172l.5 .5M201.4 172l.8 .3M201.5 168.5v.1l.2-.1M201.6 170.4l-.1 .2v-.1M201.7 171.2l-.7-.5a.86 .86 0 0 0 1 .8h-.1M201.8 167.6l.1 .1v-.1"/>
<path d="M201.8 166.7l-.1 .5 .1 .4M201.8 166.6l.2 .8M201.9 170.2l-.3 .2M201.9 172.5h.5M202 169.5l-.3 .1-.2 .6-.6-.6M202 168.3l-.4 .2M202 169.5l-.1 .7M202 168.6l-.4 .3-.1 .3M202 168.6v.2a.65 .65 0 0 1-.5 .6M202.1 170.4l-.3 .5v.3M202.1 170.4l.1 .7M202.1 173.1h.3l.6 .2"/>
<path d="M202.1 173.1l.6 .4M202.1 171.1l-.2 .4M202.2 166.4l.1 .3M202.2 166.4l.2-.6v.7M202.2 167.6h-.3M202.3 167.8l-.3 .6M202.3 167.8l-.5 .2-.2 .2M202.3 166.7v.1h.1M202.3 166.8h.4M202.5 172.5v.1h-.1M202.6 172.1l-.2 .4M202.6 167.1l-.6 .3"/>
<path d="M202.6 172.1l-.2-.7-.2 .6 .1 .3M202.6 167.1l-.3 .4M202.8 165.7v.3M202.8 166h.1M202.9 166l.3 .1M203 174l.7 .3M203.1 165.2l-.1 .7M203.1 165.2l-.3 .4M203.1 166.4l-.4 .4M203.1 166.4l-.6 .2M203.2 173.5l-.4 .1M203.3 173l-.3-.7-.1 .5 .1 .4"/>
<path d="M203.4 173l-.1 .4 .1 .1h-.2M203.6 165v.4l.5 .1 .3-.2M203.6 173l.6 .6M203.6 173l.1 .5 .2 .5-.9 .1M203.7 165.8l-.7 .1M203.7 165.8l-.5 .3M203.8 165.2l.6 .1M204 164.6l-.4 .4M204 164.6l-.2 .6M204.1 174.2l-.4 .1M204.2 173.6v.5h.1v.2l-.1-.1M204.6 164.9h-.4"/>
<path d="M204.8 165.9h.6v4l1.6-1.7v1.1l.3-.2v-2.5h-1.4v-.7h3.5v.7h-1.4v2l2.3-1.5-2.3 2.2v2.8h-.7v-2.1l-.8 .8v-1l-1.1 .7v2.1h4.4v.6h-5v-2.2l-1.4 1.1 1.4-1.6zM205 174.5h-.5l-.4 .3M205.1 164.5a.74 .74 0 0 0-.9 .4M205.1 164.4l-.5 .5M205.2 174.1l-.7-.5a1.04 1.04 0 0 0 .5 .9M205.2 174.1l.1 .5h.2a.99 .99 0 0 1-1.4 .2M205.5 174l.8 .2M205.5 174a1.12 1.12 0 0 0 .8 .7M206.2 174.7l-.5 .2-.3 .4 .3 .1 .6-.2M206.3 174.2l.3 .5M206.6 174.9l-.4 .4M206.6 174.7h.1v.2h-.1"/>
<path d="M207 173.5a1 1 0 0 1 0 1.3 1 1 0 0 1 0-1.3zM207 174.8a1 1 0 0 1 0 1.2 1 1 0 0 1 0-1.2zM207.5 174.9l.4 .4M207.8 174.2l-.3 .5h-.1v.2h.1M207.9 174.7l.5 .2 .4 .4-.4 .1-.5-.2M208.6 174a1.12 1.12 0 0 1-.7 .7M208.6 174l-.8 .2M208.8 174.6h-.1l.2 .1M208.9 174.1l.7-.5a1.03 1.03 0 0 1-.5 .9M208.9 174l-.1 .5M209 164.4l.4 .5M209 164.4a.74 .74 0 0 1 .8 .5h-.4"/>
<path d="M209.1 174.5h.5l.4 .3-.8 .1-.4-.3M209.7 165.3l.5 .2M209.9 173.6v.4M209.9 173.6l.6-.6v.5l-.3 .5 .9 .1M210 174.2l.4 .1M210 174.1h-.2l.1 .2 .1-.1M210.3 165.2l-.6 .1M210.4 165.8l.5 .3 .3-.1M210.5 165.4l-.3 .1M210.5 165l-.4-.4 .2 .6M210.5 165v.3M210.5 165.3l.1 .1h-.1"/>
<path d="M210.7 173l.1 .4M210.9 173.4l-.1 .2 .1-.1M210.9 173.5l.5 .1M210.9 166.4l.5 .4M211 165.2l.1 .6h-.7M211 166.4l.7 .1M211 165.2l.3 .4M211.1 172.3l.1 .5-.1 .4M211.1 174l-.7 .3M211.2 172.3l-.4 .7M211.3 166h.1h-.2M211.3 165.6v.3"/>
<path d="M211.4 167.1l.7 .3 .2-.8 .2 .6M211.5 167.1l.4 .4M211.5 172.1l.2 .4-.1 .1h.1h.1M211.6 165.8v.7M211.7 165.8l.2 .5-.1 .4M211.7 171.4l.2 .6v.3M211.7 171.3l-.2 .8M211.8 166.8h-.4M211.8 167.5h.4M211.9 166.7l-.1 .1v-.1M212 171.1v-.7l.3 .5v.3M212 171.1l.2 .4h.2"/>
<path d="M212 173.1l-.6 .4M212 173.1h-.6l-.3 .2M212.1 168.6v.2a.65 .65 0 0 0 .5 .6M212.1 168.6l.2 .1 .3 .5M212.1 169.5l.1 .7M212.1 169.5l.3 .1 .2 .6M212.2 172.5h-.4M212.2 167.6l.1 .1v-.1M212.2 170.1l.3 .3M212.5 167.2l-.2 .4M212.5 168.5l.1 .1v-.1M212.5 170.4l.1 .2v-.2"/>
<path d="M212.6 168.5a.63 .63 0 0 0 .1-1l-.2 .8-.2-.3-.5-.2 .1 .2a.61 .61 0 0 0 .6 .5M212.6 170.2l.6-.6-.2 .7M212.6 169.2l.5-.7-.1 .7M212.6 169.4v.2l.1-.1M212.7 172l-.8 .3M212.7 172l-.5 .5M212.7 171.3l-.4 .2M213 170.3l-.4 .1M213 169.2l-.3 .3M213 170.7l-.3 .7M213.1 170.7l-.7 .5M200.1 196.3h30"/>
<path d="M200.1 199.6h30M200.1 192.9h90M200.1 183.9h90M230.1 197.9h60M230.1 192.9v10M230.1 195.4h60M263.9 192.9v5M278.1 192.9v2.5M230.1 200.4h60M263.9 200.4v2.5"/>
</g>
<path d="M290.1 7h-283v195.9h283v-195.9v195.9" fill="none" stroke="#000" stroke-width=".25"/>
<g fill="#000" stroke="#000" stroke-width=".17">
<path d="M204.3 171h.5l-1.4 1.1zM204.8 165.9h.6zM206.5 170h.8l-.6 .5zM206.6 168.6l.4-.4v.4zM208.6 168.2l1.7-1.1-1.2 1.1z"/>
<path d="M204.8 170.5h.6zM204.8 170.5h.6z"/>
<path d="M204.8 165.9l.6 4v-4zM204.8 165.9l.6 4h-.6z"/>
<path d="M204.8 170.5l.6 .5v-.5zM204.8 170.5l.6 .5h-1.1z"/>
<path d="M204.8 171l.6 1.1v-1.1zM204.8 171l.6 1.1h-.6z"/>
<path d="M204.8 172.1l.6 .5v-.5zM204.8 172.1l.6 .5h-.6z"/>
<path d="M204.8 169.9l.6 .6 1-.6zM204.8 169.9l.6 .6h-.6z"/>
<path d="M205.5 169.8l.9 .1 .1-.1zM205.5 169.8l.9 .1h-1z"/>
<path d="M206.5 170v.5h.2zM206.5 170.5h.2l-.2 .3z"/>
<path d="M206.6 168.6l.4 .5v-.5zM206.6 168.6l.4 .5h-.8z"/>
<path d="M206.2 169.1l.8 .2v-.2zM206.2 169.1l.8 .2h-1z"/>
<path d="M207.3 166.6l.7 1.6v-1.6zM207.3 166.6l.7 1.6h-.7z"/>
<path d="M207.3 168.2l.7 .4v-.4zM207.3 168.2l.7 .4h-.7z"/>
<path d="M205.9 169.3l2.1 .5v-.5zM205.9 169.3l2.1 .5h-2.5z"/>
<path d="M206.5 169.8l1.5 .2v-.2zM206.5 169.8l1.5 .2h-1.5z"/>
<path d="M207.3 170l.7 2.1v-2.1zM207.3 170l.7 2.1h-.7z"/>
<path d="M206 169.3h2h.1zM205.9 169.3h.1h2z"/>
<path d="M207.3 169.1l.8 .2 .2-.2zM207 169.3l.3-.2 .8 .2z"/>
<path d="M207.3 168.6l1 .5 .4-.5zM207.3 168.6l1 .5h-1z"/>
<path d="M208.6 168.2l.1 .4 .4-.4zM208 168.6l.6-.4 .1 .4z"/>
<path d="M205.9 165.9l3.5 .7v-.7zM205.9 165.9l3.5 .7h-3.5z"/>
<path d="M204.8 172.6l5 .6v-.6zM204.8 172.6l5 .6h-5z"/>
</g>
<path d="M141.7 171.2h37.3v14.6h-37.3z" fill="none" stroke="#2e75b6" stroke-width=".34"/>
<text font-size="6.7" x="217.9" y="169.9">LTL Transformers (Pvt) Ltd</text>
<text font-size="3.7" x="216.9" y="188.4">ASSEMBLY STAGE TIMBER</text>
<g font-size="3.6" fill="#2e74b5">
<text x="144.7" y="175.9">Issued for Production</text>
<text x="153.8" y="183.4">QA DEPT</text>
</g>
<text font-size="3.6" fill="#f00" x="150" y="179.6">27 JAN 2023</text>
<g font-size="3.6" fill="#538135">
<text x="150" y="188.6">CONTROLLED</text>
<text x="152.6" y="192.6">IF GREEN</text>
</g>
<g font-size="3.1">
<text x="28.4" y="102">B</text>
<text x="20.9" y="102.7" transform="rotate(24 20.9 102.7)">R1</text>
<text x="35.3" y="104.1" transform="rotate(-21 35.3 104.1)">R1</text>
<text x="19.7" y="116.6" transform="rotate(-90 19.7 116.6)">A</text>
<text x="24.8" y="119.9" transform="rotate(-90 24.8 119.9)">1-45°</text>
<text x="39.2" y="125.8" transform="rotate(12 39.2 125.8)">R1</text>
<text x="31" y="131.8">C</text>
<text x="61.8" y="132.1">L</text>
</g>
<text font-size="2.9" x="224.7" y="181.6">INSEE SIAM CITY CEMENT</text>
<text font-size="2.3" x="216.7" y="173.6">154/11, Railway Station Road, Angulana, Moratuwa, Sri lanka</text>
<text font-size="2.2" x="224.4" y="191.9">2000kVA 3.3kV/440V TRANSFORMER</text>
<g font-size="1.8">
<text x="216.6" y="148">GENERAL TOLERANCES UNLESS OTHERWISE SPECIFIED</text>
<text x="212.2" y="150.2">HOLE SIZE ±0.05 / HOLE C-C ±0.05 / OTHER LINIER DIMENSIONS ±1</text>
<text x="200.8" y="162.1">REVISION NO.</text>
<text x="218.4" y="162.1">DATE</text>
<text x="231.8" y="162.1">DRAWN</text>
<text x="252.5" y="162">DESCRIPTION</text>
<text x="276.4" y="162">APPROVED BY</text>
<text x="200.4" y="179">PROJECT:</text>
<text x="200.5" y="185.9">TITLE :</text>
<text x="200.6" y="195.3">DESIGNED BY:</text>
<text x="230.4" y="197.3">DRAWN BY:</text>
<text x="230.5" y="194.8">SCALE:</text>
<text x="244.8" y="197.4">PRASHANTH</text>
<text x="244.8" y="194.8">NTS</text>
<text x="264.3" y="197.4">DESIGN NO:</text>
<text x="264.3" y="194.8">UNITS:</text>
<text x="272.9" y="194.8">mm</text>
<text x="278.6" y="194.8">SIZE:</text>
<text x="285.7" y="194.8">A4</text>
<text x="200.8" y="201.9">APPROVED BY:</text>
<text x="200.8" y="198.6">REVIEWED BY:</text>
<text x="230.4" y="199.8">DRAWING NO: DRW/CT-2237/80-5</text>
<text x="230.4" y="202.4">DATE:</text>
<text x="244.7" y="202.5">2023/01/26</text>
<text x="264.4" y="202.2">REV:00</text>
</g>
<g font-size="1.7">
<text x="292.6" y="187.8" transform="rotate(-90 292.6 187.8)">C:\USERS\PC\ONEDRIVE - LAKDHANAVI LIMITED\DRAWINGS IN LTL-DB\CONTRACTS 2008 -2016\CT2022\CT-2237 2000 33 440 INSEE SIAM</text>
<text x="294.6" y="187.8" transform="rotate(-90 294.6 187.8)">CITY CEMENT\ACTIVE PART CAD &amp; PACKET\CT-2237 2000 33 440 INSEE SIAM CITY INSULATION PACKET R0.DWG</text>
<text x="292.7" y="202.7" transform="rotate(-90 292.7 202.7)">1/26/2023 4:52</text>
</g>
</svg>
